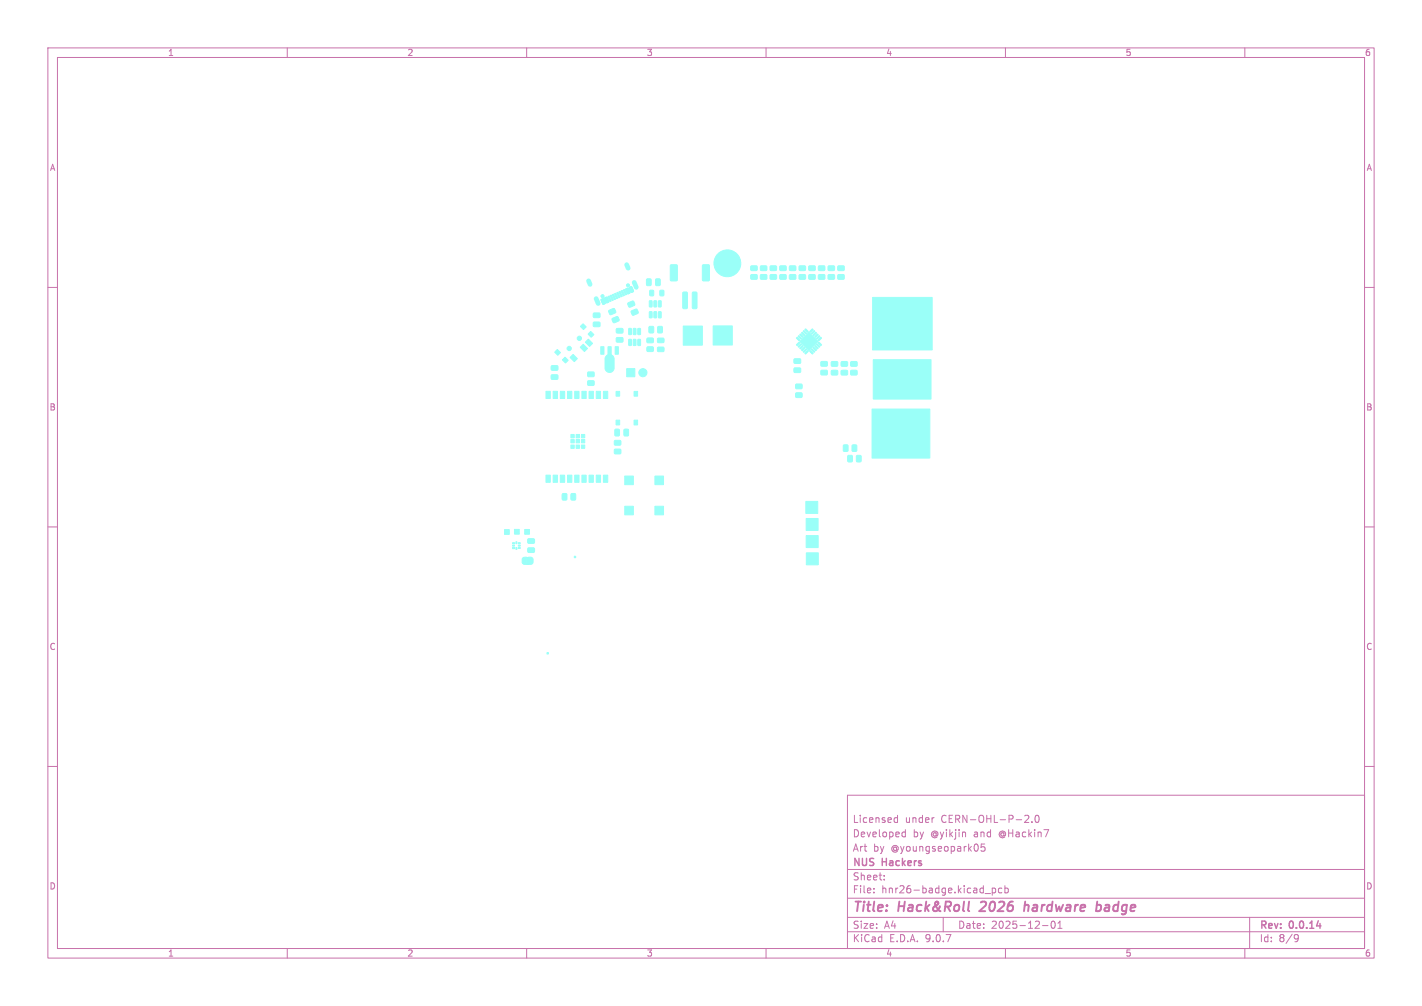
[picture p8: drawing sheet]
<svg xmlns="http://www.w3.org/2000/svg" width="297mm" height="210mm" viewBox="0 0 297 210" stroke-linecap="round" stroke-linejoin="round" font-family="sans-serif">
<g fill="none" stroke="#c872ab" stroke-width=".21">
<path d="M10 10h277v190h-277zM12 12h273v186h-273zM60 10v2M110 10v2M160 10v2M210 10v2M260 10v2M10 60h2M285 60h2M10 110h2M285 110h2M10 160h2"/>
<path d="M177 166h108v32h-108zM186.9 171.6h.6M186.9 170.8h.6M187.5 170.2v1.5M188.5 174.6h.6M188.5 173.8h.6M189.1 173.2v1.5M195 170.7h.1M205.7 176.2h-.7l-.1 .7 .2-.1h.5l.1 .3v.5l-.2 .1-.6-.1M214 170.3l.6-.1 .3 .4-.9 1.1h.9M215.5 171.6v.1M216.3 170.3l.2-.1a.8 .8 0 0 1 .5 .7 .8 .8 0 0 1-.5 .8l-.2-.1-.1-.5z"/>
<path d="M285 160h2M60 198v2M110 198v2M160 198v2M177 194.5h108M177 191.5h108M177 187.5h108M177 181.5h108M182.5 186.3v.1M182.5 185.5v.1M184.7 183.6v.1M184.7 182.8v.1"/>
<path d="M197 191.5v3M205.7 186.5h1.2M207.2 185.4v1.5M207.2 185.5l.5-.1 .3 .3-.2 .6h-.6M209.2 185.5l-.4-.1-.3 .3 .2 .6h.5M209.9 185.5l.4-.1 .3 .3-.1 .6h-.6M209.9 184.9v1.5M210 198v2M217.7 193.2h1.2M219.7 192.4l.2-.1a.8 .8 0 0 1 .5 .7 .8 .8 0 0 1-.5 .8 1 1 0 0 1-.2-1.4zM221 193.8h.8M221 192.7l.4-.4v1.5"/>
<path d="M260 198v2M261 191.5v6.5M270.6 195.1l.5 .1a.99 .99 0 0 1-.4 1.4h-.2M271.2 195.7l-.3 .3h-.3"/>
</g>
<path d="M275 193.3h.9" fill="none" stroke="#c872ab" stroke-width=".3"/>
<path d="M205.8 189.1l-1.3 1.1h1.3M214.1 188.2l-.2 2M214.8 189l-.5-.1-.3 .2M214.9 189.2l-.2 1M229.1 189h.7l.2 .3-.1 .5a.66 .66 0 0 1-1 .3M229.2 188.2l-.3 2" fill="none" stroke="#c872ab" stroke-width=".4"/>
<g fill="#9afff8" stroke="#9afff8" stroke-width=".21">
<path d="M182.1 85.4h12.1v10.2h-12.1z"/>
<path d="M182.3 62.1h12.4v11h-12.4z"/>
<path d="M182.4 75.1h12.1v8.2h-12.1z"/>
</g>
<path d="M110.1 116.3h.3v1.5h-.3z" fill="#9afff8"/>
<g fill="#9afff8" stroke="#9afff8" stroke-width=".21">
<path d="M137.6 65.1h.5l-.1 1.3-.5-.1z"/>
<path d="M136.6 65.1h.5v1.3l-.5-.1z"/>
<path d="M135.7 65.1h.5l-.1 1.3-.5-.1z"/>
<path d="M135.7 62.8l.5 .1-.1 1.2-.5-.1z"/>
<path d="M136.6 62.8l.5 .1v1.2l-.5-.1z"/>
<path d="M137.6 62.8l.5 .1-.1 1.2-.5-.1z"/>
<path d="M169 57.4l1.1-.1 .2 .2v.7l-.3 .1h-1l-.1-.2z"/>
<path d="M169 55.5h1.1l.2 .2v.6l-.3 .2h-1l-.1-.3z"/>
<path d="M122.8 79.5h1.2l.1 .2v.6l-.2 .2h-1l-.2-.3z"/>
<path d="M122.8 77.7l1.2-.1 .1 .3v.6l-.2 .2-1-.1-.2-.2z"/>
<path d="M124 67.3l1.2-.1 .1 .3v.6l-.2 .1h-1.1l-.1-.2z"/>
<path d="M124 65.4l1.2-.1 .1 .3v.6l-.2 .1h-1.1l-.1-.2z"/>
<path d="M168.4 111.8h2.5v2.5h-2.5z"/>
<path d="M119.7 74l.9 .9-.6 .6-.9-.9z"/>
<path d="M121.2 72.5l.6-.6 .9 .8-.6 .7z"/>
<path d="M122.9 70.8l.9 .9-.7 .6-.9-.9z"/>
<path d="M123.4 69.2l.6 .6-.5 .6-.7-.6z"/>
<path d="M121.2 68.1l.6-.5 .6 .6-.5 .6z"/>
<path d="M116.4 73l.7 .6-.6 .6-.7-.7z"/>
<path d="M118 74.6l.7 .6-.6 .6-.7-.7z"/>
<path d="M177.7 75.5h1.2l.1 .2v.6l-.2 .2h-1l-.2-.3z"/>
<path d="M177.7 77.4l1.2-.1 .1 .2v.7l-.2 .1h-1l-.2-.2z"/>
<path d="M128.4 93.8h1.1l.2 .2v.6l-.3 .2h-1l-.1-.3z"/>
<path d="M128.4 92l1.1-.1 .2 .3v.6l-.3 .1h-1l-.1-.2z"/>
<path d="M166.4 70.5l.1-.1 .5 .6-.1 .1z"/>
<path d="M166.8 70.1l.6 .5-.1 .2-.6-.5z"/>
<path d="M167.1 69.8l.1-.1 .5 .6-.1 .1z"/>
<path d="M167.4 69.5l.2-.1 .5 .6-.2 .1z"/>
<path d="M167.9 69l.5 .5v.2l-.6-.5z"/>
<path d="M168.2 68.7l.6 .5-.1 .1-.6-.4z"/>
<path d="M169.1 69.2l.5-.5 .2 .1-.5 .6z"/>
<path d="M169.5 69.5l.5-.5 .2 .1-.6 .6z"/>
<path d="M170.3 69.4l.2 .1-.6 .6-.1-.2z"/>
<path d="M170.7 69.7l.2 .2-.6 .5-.1-.2z"/>
<path d="M170.5 70.6l.6-.5 .1 .1-.5 .6z"/>
<path d="M170.9 70.9l.5-.5 .2 .1-.5 .6z"/>
<path d="M170.9 71.5l.2-.1 .5 .6-.2 .1z"/>
<path d="M170.5 71.9l.2-.1 .5 .6-.2 .1z"/>
<path d="M170.3 72.2l.6 .5-.1 .1-.6-.5z"/>
<path d="M169.9 72.5l.6 .5-.1 .2-.6-.5z"/>
<path d="M169.6 72.9l.6 .5-.1 .1-.6-.5z"/>
<path d="M169.2 73.2l.6 .5-.1 .2-.6-.5z"/>
<path d="M168.1 73.7l.5-.5 .2 .1-.5 .6z"/>
<path d="M167.8 73.4l.5-.6 .2 .2-.6 .5z"/>
<path d="M167.4 73l.5-.5 .2 .1-.5 .6z"/>
<path d="M167.1 72.7l.5-.6 .2 .2-.6 .5z"/>
<path d="M167.2 71.8l.2 .2-.6 .5-.1-.2z"/>
<path d="M166.9 71.4l.1 .2-.5 .5-.2-.1z"/>
<path d="M167.1 71.3l1.9-1.9 1.9 1.9-1.9 1.9z"/>
<path d="M110.4 116.3l.6 .1 .3 .2v.8l-.3 .4h-.6z"/>
<path d="M109.2 116.4l.9-.1v1.5h-.7l-.3-.3v-.7z"/>
<path d="M177.1 95.1l.7-.1 .2 .2 .1 1-.2 .2h-.6l-.3-.1z"/>
<path d="M178.9 95.1l.7-.1 .3 .2v1l-.2 .2h-.6l-.2-.1z"/>
<path d="M115.2 78.3l1.2-.1 .1 .3v.6l-.2 .1h-1.1l-.1-.2z"/>
<path d="M115.2 76.4l1.2-.1 .1 .3v.6l-.2 .1h-1.1l-.1-.2z"/>
<path d="M173.7 75.5h1.1l.2 .2v.6l-.3 .2h-1l-.1-.3z"/>
<path d="M173.7 77.4l1.1-.1 .2 .2v.7l-.3 .1h-1l-.1-.2z"/>
<path d="M110.3 112.5h1.2l.2 .2-.1 .6-.2 .1h-1l-.2-.2z"/>
<path d="M110.3 114.4h1.2l.2 .2-.1 .6-.2 .1h-1l-.2-.2z"/>
<path d="M114.2 136.2h.3v.3h-.3z"/>
<path d="M119.9 116.1h.3v.3h-.3z"/>
<path d="M107.1 114.3h.4v.2h-.4z"/>
<path d="M107.1 113.8h.4v.2h-.4z"/>
<path d="M107.1 113.3h.4v.2h-.4z"/>
<path d="M107.7 113.1h.3v.4h-.3z"/>
<path d="M108.3 113.3h.4v.2h-.4z"/>
<path d="M108.3 113.8h.4v.2h-.4z"/>
<path d="M108.3 114.3h.4v.2h-.4z"/>
<path d="M107.7 114.3h.3v.4h-.3z"/>
<path d="M128.5 89.6h.6l.3 .1v1.1l-.2 .2h-.6l-.2-.1z"/>
<path d="M130.4 89.6h.6l.3 .1v1.1l-.2 .2h-.6l-.2-.1z"/>
<path d="M166.2 82h1.2l.2 .2-.1 .6-.2 .2h-1l-.1-.3z"/>
<path d="M166.2 80.2h1.2l.2 .2-.1 .6-.2 .2h-1l-.1-.3z"/>
<path d="M156.8 57.4l1.2-.1 .2 .2v.7l-.3 .1h-1l-.1-.2z"/>
<path d="M156.8 55.5h1.2l.2 .2v.6l-.3 .2h-1l-.1-.3z"/>
<path d="M135.2 72.4h1.1l.2 .2v.6l-.3 .2h-1l-.1-.3z"/>
<path d="M135.2 70.6h1.1l.2 .2v.6l-.3 .2h-1l-.1-.3z"/>
<path d="M164.9 57.4l1.2-.1 .2 .2-.1 .7-.2 .1h-1l-.1-.2z"/>
<path d="M164.9 55.5h1.2l.2 .2-.1 .6-.2 .2h-1l-.1-.3z"/>
<path d="M171.5 75.5h1.2l.1 .2v.6l-.2 .2h-1l-.2-.3z"/>
<path d="M171.5 77.3h1.2l.1 .2v.6l-.2 .2h-1l-.2-.3z"/>
<path d="M176.2 92.9h.7l.2 .1v1l-.1 .2-.6 .1-.3-.2z"/>
<path d="M178 92.9h.7l.2 .1 .1 1-.2 .2-.6 .1-.2-.2z"/>
<path d="M107.5 110.5h1v1h-1z"/>
<path d="M158.9 57.4l1.1-.1 .2 .2v.7l-.3 .1h-1l-.1-.2z"/>
<path d="M158.9 55.5h1.1l.2 .2v.6l-.3 .2h-1l-.1-.3z"/>
<path d="M125.6 62.5l.5-.1 .3 1-.5 .1z"/>
<path d="M126.3 62.2l.5-.1 .3 1-.5 .1z"/>
<path d="M127.5 61.7h.2l.4 1h-.3z"/>
<path d="M128.4 61.3h.2l.4 1h-.2z"/>
<path d="M128.8 61.1h.3l.3 1h-.2z"/>
<path d="M129.8 60.7h.2l.4 1h-.3z"/>
<path d="M130.7 60.3l.5-.1 .3 1-.4 .1z"/>
<path d="M131.5 60l.4-.1 .4 1-.5 .1z"/>
<path d="M130.2 60.5h.3l.3 1h-.2z"/>
<path d="M129.3 60.9h.3l.3 1h-.2z"/>
<path d="M127.9 61.5h.3l.3 1h-.2z"/>
<path d="M127 61.9h.3l.3 1h-.2z"/>
<path d="M148.9 68h4v4h-4z"/>
<path d="M162.9 57.4l1.2-.1 .1 .2v.7l-.2 .1h-1l-.2-.2z"/>
<path d="M162.9 55.5h1.2l.1 .2v.6l-.2 .2h-1l-.2-.3z"/>
<path d="M171 57.4l1.2-.1 .1 .2v.7l-.2 .1h-1l-.2-.2z"/>
<path d="M171 55.5h1.2l.1 .2v.6l-.2 .2h-1l-.2-.3z"/>
<path d="M166.9 57.4l1.2-.1 .2 .2v.7l-.3 .1h-1l-.1-.2z"/>
<path d="M166.9 55.5h1.2l.2 .2v.6l-.3 .2h-1l-.1-.3z"/>
<path d="M125.5 72.4h.7v1.6h-.7z"/>
<path d="M127 72.4h.6v1.7l.5 .3 .2 .5-.1 2.2-.3 .4-.5 .3-.7-.3-.3-.6v-2.1l.2-.5 .4-.2z"/>
<path d="M128.5 72.4h.7v1.6h-.7z"/>
<path d="M165.9 75l1.2-.1 .2 .2-.1 .6-.2 .2h-1l-.2-.3z"/>
<path d="M165.9 76.9l1.2-.1 .2 .2-.1 .6-.2 .2h-1l-.2-.3z"/>
<path d="M131.3 68.6h.6l-.1 1.3-.5-.1z"/>
<path d="M132.3 68.6h.5v1.3l-.5-.1z"/>
<path d="M133.2 68.6h.6l-.1 1.3-.5-.1z"/>
<path d="M133.2 70.9h.6l-.1 1.2h-.5z"/>
<path d="M132.3 70.9h.5v1.2h-.5z"/>
<path d="M131.3 70.9h.6l-.1 1.2h-.5z"/>
<path d="M131.2 63.2l1.1-.4 .3 .8-1.2 .5-.3-.6z"/>
<path d="M131.9 64.9l1.1-.4 .3 .8-1.1 .5-.4-.6z"/>
<path d="M128.8 70.5h1.2l.1 .2v.6l-.2 .1h-1.1l-.1-.2z"/>
<path d="M128.8 68.6h1.2l.1 .2v.6l-.2 .1h-1.1l-.1-.2z"/>
<path d="M137 58.3l.7-.1 .2 .1v1.1l-.1 .2h-.6l-.3-.1z"/>
<path d="M135.1 58.3l.7-.1 .2 .1v1.1l-.1 .2h-.6l-.3-.1z"/>
<path d="M142.7 61l.6-.1 .3 .2v3.1l-.2 .2h-.6l-.2-.1z"/>
<path d="M144.7 61l.6-.1 .3 .2v3.1l-.2 .2h-.6l-.2-.1z"/>
<path d="M140.1 55.3l1.1-.1 .3 .2v3l-.2 .2h-1.1l-.2-.1z"/>
<path d="M146.8 55.3l1.1-.1 .3 .2v3l-.2 .2h-1.1l-.2-.1z"/>
<path d="M175 57.4l1.2-.1 .1 .2v.7l-.2 .1h-1l-.2-.2z"/>
<path d="M175 55.5h1.2l.1 .2v.6l-.2 .2h-1l-.2-.3z"/>
<path d="M117.5 103.1l.7-.1 .2 .2v1l-.1 .2h-.7l-.2-.1z"/>
<path d="M119.3 103.1l.7-.1 .2 .2v1l-.1 .2h-.6l-.3-.1z"/>
<path d="M168.4 115.4h2.5v2.5h-2.5z"/>
<path d="M132.4 87.7h.8v1h-.8z"/>
<path d="M132.4 81.7h.8v1h-.8z"/>
<path d="M128.7 87.7h.7v1h-.7z"/>
<path d="M128.7 81.7h.7v1h-.7z"/>
<path d="M168.4 108.2h2.5v2.5h-2.5z"/>
<path d="M142.7 68.1h4v4h-4z"/>
<path d="M173 57.4l1.2-.1 .1 .2v.7l-.2 .1h-1l-.2-.2z"/>
<path d="M173 55.5h1.2l.1 .2v.6l-.2 .2h-1l-.2-.3z"/>
<path d="M175.7 75.5h1.2l.2 .2-.1 .6-.2 .2h-1l-.1-.3z"/>
<path d="M175.7 77.4l1.2-.1 .2 .2-.1 .7-.2 .1h-1l-.1-.2z"/>
<path d="M137.4 72.5h1.2l.1 .2v.6l-.2 .1h-1l-.2-.2z"/>
<path d="M137.4 70.6h1.2l.1 .2v.6l-.2 .1h-1l-.2-.2z"/>
<path d="M105.4 110.6h1v1h-1z"/>
<path d="M160.9 57.4l1.2-.1 .1 .2v.7l-.2 .1h-1l-.2-.2z"/>
<path d="M160.9 55.5h1.2l.1 .2v.6l-.2 .2h-1l-.2-.3z"/>
<path d="M130.5 99.4h1.8v1.8h-1.8z"/>
<path d="M136.8 99.4h1.8v1.8h-1.8z"/>
<path d="M136.8 105.7h1.8v1.8h-1.8z"/>
<path d="M130.5 105.7h1.8v1.8h-1.8z"/>
<path d="M135.6 68.2l.7-.1 .2 .2v1l-.1 .2h-.6l-.3-.1z"/>
<path d="M137.4 68.2l.7-.1 .2 .2 .1 1-.2 .2h-.6l-.2-.1z"/>
<path d="M109.6 110.5h1v1h-1z"/>
<path d="M114 81.7h.9v1.5h-.9z"/>
<path d="M115.5 81.7h.9v1.5h-.9z"/>
<path d="M117 81.7h.9v1.5h-.9z"/>
<path d="M118.5 81.7h.9v1.5h-.9z"/>
<path d="M120 81.7h.9v1.5h-.9z"/>
<path d="M121.5 81.7h.9v1.5h-.9z"/>
<path d="M123 81.7h.9v1.5h-.9z"/>
<path d="M124.5 81.7h.9v1.5h-.9z"/>
<path d="M126 81.7h.9v1.5h-.9z"/>
<path d="M126 99.2h.9v1.5h-.9z"/>
<path d="M124.5 99.2h.9v1.5h-.9z"/>
<path d="M123 99.2h.9v1.5h-.9z"/>
<path d="M121.5 99.2h.9v1.5h-.9z"/>
<path d="M120 99.2h.9v1.5h-.9z"/>
<path d="M118.5 99.2h.9v1.5h-.9z"/>
<path d="M117 99.2h.9v1.5h-.9z"/>
<path d="M115.5 99.2h.9v1.5h-.9z"/>
<path d="M114 99.2h.9v1.5h-.9z"/>
<path d="M121.4 90.7h.7v.7h-.7z"/>
<path d="M120.3 90.7h.7v.7h-.7z"/>
<path d="M119.2 90.7h.7v.7h-.7z"/>
<path d="M121.4 91.7h.7v.7h-.7z"/>
<path d="M120.3 91.7h.7v.7h-.7z"/>
<path d="M119.2 91.7h.7v.7h-.7z"/>
<path d="M121.4 92.9h.7v.7h-.7z"/>
<path d="M120.3 92.9h.7v.7h-.7z"/>
<path d="M119.2 92.9h.7v.7h-.7z"/>
<path d="M135.7 60.6h.6l.2 .1 .1 .9-.2 .2-.7-.2z"/>
<path d="M137.9 60.6h.6l.2 .1v.9l-.2 .2-.7-.2z"/>
<path d="M127.2 64.8l1.1-.4 .3 .8-1.1 .5-.4-.6z"/>
<path d="M127.9 66.5l1.1-.4 .3 .8-1.1 .5-.4-.6z"/>
<path d="M168.3 104.7h2.5v2.5h-2.5z"/>
<path d="M130.9 76.9h1.7v1.7h-1.7z"/>
<circle cx="151.9" cy="55" r="2.8"/>
<circle cx="118.9" cy="72.7" r=".45"/>
<circle cx="121" cy="70.6" r=".45"/>
<circle cx="125.8" cy="61.8" r=".33"/>
<circle cx="131.2" cy="59.6" r=".33"/>
<circle cx="134.3" cy="77.8" r=".85"/>
</g>
<path d="M122.9 58.6l.3 .8M130.9 55.3l.3 .7M132.5 59l.4 1M124.5 62.3l.4 1.1" fill="none" stroke="#9afff8" stroke-width="1"/>
<g font-size="2.8" fill="#c872ab">
<text x="178" y="190.9">Title:</text>
<text x="187.7" y="190.9">Hack&amp;Roll</text>
<text x="205.6" y="190.9">2026</text>
<text x="215.5" y="190.9">hardware</text>
<text x="231.4" y="190.9">badge</text>
</g>
<g font-size="2.1" fill="#c872ab">
<text x="178" y="172">Licensed</text>
<text x="189" y="172">under</text>
<text x="196.6" y="172">CERN-OHL-P-2.0</text>
<text x="178" y="178">Art</text>
<text x="178" y="175">Developed</text>
<text x="182.4" y="178">by</text>
<text x="186.2" y="178">@youngseopark05</text>
<text x="190.7" y="175">by</text>
<text x="194.4" y="175">@yikjin</text>
<text x="203.5" y="175">and</text>
<text x="208.9" y="175">@Hackin7</text>
<text x="178" y="184">Sheet:</text>
<text x="178" y="181.2">NUS</text>
<text x="184.3" y="181.2">Hackers</text>
<text x="178" y="186.7">File:</text>
<text x="184.1" y="186.7">hnr26-badge.kicad_pcb</text>
<text x="178" y="196.9">KiCad</text>
<text x="178" y="194.1">Size:</text>
<text x="184.7" y="194.1">A4</text>
<text x="185.7" y="196.9">E.D.A.</text>
<text x="193.3" y="196.9">9.0.7</text>
<text x="200" y="194.1">Date:</text>
<text x="207" y="194.1">2025-12-01</text>
<text x="263" y="194.3">Rev:</text>
<text x="263" y="196.9">Id:</text>
<text x="267.1" y="196.9">8/9</text>
<text x="269.4" y="194.3">0.0.14</text>
</g>
<g font-size="1.8" fill="#c872ab">
<text x="35" y="11.9">1</text>
<text x="85" y="11.9">2</text>
<text x="135" y="11.9">3</text>
<text x="185" y="11.9">4</text>
<text x="235" y="11.9">5</text>
<text x="285" y="11.9">6</text>
<text x="10.3" y="35.9">A</text>
<text x="285.4" y="35.9">A</text>
<text x="10.3" y="85.9">B</text>
<text x="285.3" y="85.9">B</text>
<text x="10.3" y="135.9">C</text>
<text x="285.3" y="135.9">C</text>
<text x="10.3" y="185.9">D</text>
<text x="285.3" y="185.9">D</text>
<text x="35" y="199.9">1</text>
<text x="85" y="199.9">2</text>
<text x="135" y="199.9">3</text>
<text x="185" y="199.9">4</text>
<text x="235" y="199.9">5</text>
<text x="285" y="199.9">6</text>
</g>
</svg>
